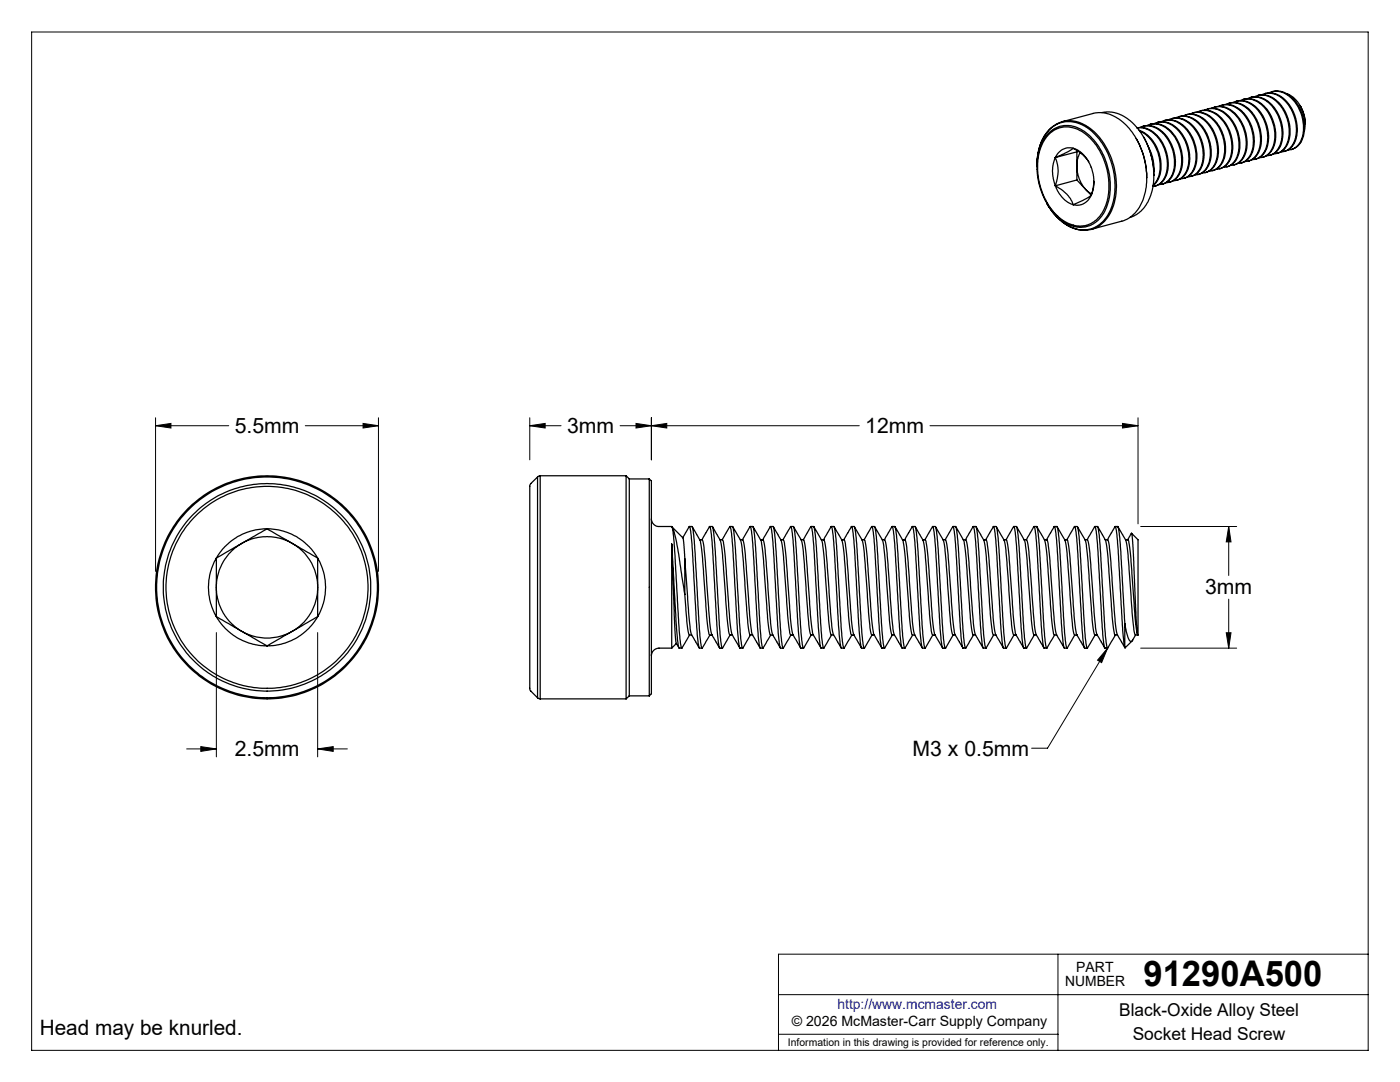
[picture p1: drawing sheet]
<svg xmlns="http://www.w3.org/2000/svg" width="279mm" height="216mm" viewBox="0 0 279 216" stroke-linecap="round" stroke-linejoin="round" font-family="sans-serif">
<g fill="none" stroke="#000" stroke-width=".2">
<path d="M6.3 6.4h266.7v203.2h-266.7zM31 84.9l3.1-.4v.9zM31 83.4v30.6M31 84.9h14.6M60.9 84.9h14.6M72.5 84.5l3 .4-3 .5zM75.5 83.4v30.6M105.7 84.9l3.1-.4v.9zM105.7 84.9h6.3M105.7 83.4v8.4M123.8 84.9h47.7M126.9 84.5l3.1 .4-3.1 .5z"/>
<path d="M130 84.9l3.1-.4v.9zM130 83.4v8.4M185.6 84.9h41.5M224 84.5l3.1 .4-3.1 .5zM227.1 83.4v21.1M227.6 105.1h19.2M245.2 105.1l.5 3h-1zM245.2 105.1v9.7M245.2 119.6v9.7M43.2 126.2v24.8M63.4 126.2v24.8M221.1 129.3l-1.2 2.9-.9-.5z"/>
<path d="M221.1 129.3l-12 20h-3.2M227.6 129.3h19.2M244.7 126.3h1l-.5 3zM37.3 149.4h5.9M40.1 149l3.1 .4-3.1 .5zM63.4 149.4l3.1-.4v.9zM63.4 149.4h5.9M155.4 198.5h117.6M211.1 190.4v19.2M273 190.4h-117.6v19.2M155.4 206.4h55.7"/>
</g>
<g fill="none" stroke="#000" stroke-width=".25">
<path d="M248.1 19.8a4.7 4.7 0 0 1 5.1 2.5 7.4 7.4 0 0 1 .4 8l-.7 .7-.9 .4M249 19.7a4.3 4.3 0 0 1 5.3 2.1 7.5 7.5 0 0 1 .7 8 2.72 2.72 0 0 1-2.2 1.3M249.6 19.5a4.5 4.5 0 0 1 5 2.4 7.5 7.5 0 0 1 .6 7.8l-.9 .9-.9 .4M250.4 19.3a4.2 4.2 0 0 1 5 1.7 7.9 7.9 0 0 1 1.1 8.3 2.65 2.65 0 0 1-2.3 1.4M251 19.1a4.8 4.8 0 0 1 5.3 2.8 7.3 7.3 0 0 1 .1 7.8l-.6 .5-1 .4M251.8 18.9a4.2 4.2 0 0 1 5.1 1.7 7.6 7.6 0 0 1 1 8.4 2.72 2.72 0 0 1-2.3 1.3M252.6 18.7a4.8 4.8 0 0 1 5 2.6 7.6 7.6 0 0 1 .6 7.5l-1 1-.9 .4M252.6 18.6l-.2 .1M253.2 18.6a4 4 0 0 1 4.9 1.4 7.9 7.9 0 0 1 1.3 8.5 2.65 2.65 0 0 1-2.4 1.4M253.9 18.3a4.4 4.4 0 0 1 4.9 2.3 7.8 7.8 0 0 1 .8 7.9l-.8 .9-1.1 .4M256.7 18.7a6.5 6.5 0 0 1 3.8 6.3l-.2 1.1M206.9 32.6l.5-3.1 .6-1.6 1.3-1.9 .8-.7 1-.6a5.9 5.9 0 0 1 6.6 1.1 14.7 14.7 0 0 1 4 16.6 6 6 0 0 1-9.6 1.9l-1.7-1.5-1.2-1.7"/>
<path d="M206.9 32.6v.6M206.9 32.6a8.8 8.8 0 0 1 3.8-7.7 6.3 6.3 0 0 1 7.6 1.7 14.6 14.6 0 0 1 3.2 15.6 5.8 5.8 0 0 1-9.2 2.3 11.9 11.9 0 0 1-3.1-3.4M209.1 26.7a5.5 5.5 0 0 1 8 0 13.7 13.7 0 0 1 3.4 15.4 5.4 5.4 0 0 1-8.5 2 13.8 13.8 0 0 1-5-11.9 9.1 9.1 0 0 1 2.1-5.5zM209.3 26.8a5.3 5.3 0 0 1 7.4 0 13.3 13.3 0 0 1 3.6 15.1 5.2 5.2 0 0 1-8.3 2 13.3 13.3 0 0 1-3.9-15.4zM210.6 31.4l-.4 1.3-.2 1.2 .2 1.7 .4 1.5M210.6 37.1l.5 1 .9 1.3 1.1 1 1.1 .5M210.6 37.1a6.6 6.6 0 0 1 3.6 3.8M210.6 31.4a7.3 7.3 0 0 1 0 5.7M212.1 24.3l6-1.7a7.4 7.4 0 0 1 7.5 3.4 14.9 14.9 0 0 1 2.3 14.4 6.5 6.5 0 0 1-4 3.7l-6.1 1.7M214.2 29.6l.9 .4 1.1 .8 1 1.4 .7 1.4 .4 1.7v1.1l-.1 1.3-.4 1.3M214.2 29.6l-1.2-.1-1 .3-.9 .8-.5 .8M214.2 29.6a8 8 0 0 1 3.1 2.7"/>
<path d="M214.2 29.6l-1.8 1.1-1.8 .7M214.9 30.3l-4.3 1.1M214.9 35.9l1.8 1.9M214.9 35.9l-4.3 1.2M214.9 30.3v5.6M215.1 30.2l-.2 .1M215.5 30.5l-.6 1.7v1.8l.7 2.2 1.1 1.6M216.7 37.8l1.1 .9M216.7 37.8l1.1 1.1M217.8 39l-.6 .9-1 .8-1 .3-1-.1M217.8 39l-1.7 1-1.9 .9M218.3 36.2l-.1 1.4-.4 1.4"/>
<path d="M219.9 22.5a7.5 7.5 0 0 1 7.4 3.4 15.6 15.6 0 0 1 3 9.1M226.8 27.6l.2 .5a15.2 15.2 0 0 1 1.8 7.4M226.9 25.5a4.8 4.8 0 0 1 4.9 2.7 7.3 7.3 0 0 1 .3 8l-.7 .6-.9 .3M226.9 25.5a5.2 5.2 0 0 1 5.2 3.5 6.8 6.8 0 0 1-.3 7.4l-.9 .6-.8 .2M227.3 26a7.5 7.5 0 0 1 4.4 7.3 4.7 4.7 0 0 1-1.6 3.7M227.4 26.1a7.7 7.7 0 0 1 3.4 10.1l-.6 .7M227.5 25.4a4.3 4.3 0 0 1 5.2 1.9 7.7 7.7 0 0 1 .9 8.1 2.79 2.79 0 0 1-2.3 1.4M228.1 25.2a4.5 4.5 0 0 1 5.1 2.5 7.7 7.7 0 0 1 .6 7.8l-.9 .9-.9 .3M228.2 27.3l.2 .3a16.1 16.1 0 0 1 1.9 7.4M228.9 25a4.2 4.2 0 0 1 5.1 1.7 7.6 7.6 0 0 1 1 8.5 2.72 2.72 0 0 1-2.3 1.2M229.2 29.4a9.1 9.1 0 0 1 1.1 4.8M229.5 24.8a4.7 4.7 0 0 1 5.2 2.7 7.3 7.3 0 0 1 .2 7.9l-.6 .6-.9 .4"/>
<path d="M230.3 35a9.2 9.2 0 0 1-3.5 7.8l-1.3 .6M230.3 24.7a4.2 4.2 0 0 1 5.1 1.7 7.7 7.7 0 0 1 1.1 8.2 2.65 2.65 0 0 1-2.3 1.5M231 24.4a4.5 4.5 0 0 1 5 2.5 7.5 7.5 0 0 1 .5 8l-.8 .7-.9 .4M231.8 24.3a4 4 0 0 1 4.9 1.5 7.9 7.9 0 0 1 1.2 8.5 2.76 2.76 0 0 1-2.3 1.4M232.4 24.1a4.7 4.7 0 0 1 5.2 2.6 7.3 7.3 0 0 1 .2 7.9l-.9 .8-.6 .2M233.2 23.9a4.2 4.2 0 0 1 5.2 1.9 7.7 7.7 0 0 1 1 8.1 2.65 2.65 0 0 1-2.4 1.4M233.8 23.7a4.7 4.7 0 0 1 5.2 2.6 7.5 7.5 0 0 1 .4 7.8l-.7 .6-1 .5M234.6 23.5a4.3 4.3 0 0 1 5.3 1.9 7.7 7.7 0 0 1 .9 8.1 2.91 2.91 0 0 1-2.4 1.4M235.2 23.3a4.7 4.7 0 0 1 5.1 2.5 7.3 7.3 0 0 1 .4 8.1l-.8 .6-.8 .3M236.1 23.1a4.4 4.4 0 0 1 5.3 2.1 7.7 7.7 0 0 1 .7 8.1 2.84 2.84 0 0 1-2.2 1.2M236.7 22.9a4.6 4.6 0 0 1 5 2.5 7.5 7.5 0 0 1 .6 7.8l-.9 .9-.9 .3M237.5 22.8a4.3 4.3 0 0 1 5.2 1.8 7.7 7.7 0 0 1 1 8.1 2.79 2.79 0 0 1-2.4 1.4"/>
<path d="M238.1 22.5a4.7 4.7 0 0 1 5.1 2.5 7.7 7.7 0 0 1 .7 7.5 2.81 2.81 0 0 1-1.9 1.5M238.9 22.4a4.2 4.2 0 0 1 5.1 1.7 7.6 7.6 0 0 1 1 8.4 2.72 2.72 0 0 1-2.3 1.3M239.5 22.2a4.5 4.5 0 0 1 5 2.2 7.6 7.6 0 0 1 .7 8l-.9 .9-.9 .4M240.3 22a4.2 4.2 0 0 1 5.1 1.7 7.9 7.9 0 0 1 1.1 8.3 2.65 2.65 0 0 1-2.3 1.4M241 21.8a4.4 4.4 0 0 1 4.9 2.2 7.7 7.7 0 0 1 .7 8l-.9 .9-.9 .4M241.8 21.6a4.2 4.2 0 0 1 5 1.7 7.6 7.6 0 0 1 1.1 8.4 2.72 2.72 0 0 1-2.3 1.3M242.4 21.4a4.7 4.7 0 0 1 5.2 2.6 7.6 7.6 0 0 1 .5 7.5l-1.1 1.1-.8 .3M243.2 21.2a4.3 4.3 0 0 1 5.4 2.1 7.5 7.5 0 0 1 .7 8 2.72 2.72 0 0 1-2.2 1.3M243.8 21a4.7 4.7 0 0 1 5.1 2.4 7.5 7.5 0 0 1 .6 7.9l-1 .9-.8 .3M244.7 20.8a4.3 4.3 0 0 1 5.2 1.9 7.6 7.6 0 0 1 .8 8.2 2.65 2.65 0 0 1-2.2 1.3M245.3 20.6a4.9 4.9 0 0 1 5.4 3.1 7.2 7.2 0 0 1 0 7.5l-.9 .7-.7 .2M246.1 20.5a4.4 4.4 0 0 1 5.3 2 7.6 7.6 0 0 1 .7 8.1 2.72 2.72 0 0 1-2.2 1.3"/>
<path d="M246.7 20.2a4.6 4.6 0 0 1 5 2.5 7.5 7.5 0 0 1 .5 8l-.6 .6-1.1 .5M247.5 20.1a4.3 4.3 0 0 1 5.2 1.8 7.5 7.5 0 0 1 .8 8.4l-1 .9-1.2 .3M259.5 21.1l.8 2.1 .2 1.5M208.9 40.5l.3 .6M107.3 95.2l-1.4 1.3-.2 .4v40.6l.1 .3 1.5 1.4M107.3 95.2v44M107.8 94.9l-.5 .3M107.8 94.9v44.6M107.8 94.9h17.2M125 94.9v44.6M125 94.9l.6 .7M125.6 95.6v43.3"/>
<path d="M125.6 95.6h4M129.6 95.6v43.3M129.6 95.6l.4 .4v42.4l-.4 .5M43.2 111.4a11.5 11.5 0 0 0 0 11.6M43.2 111.4v11.6M53.3 105.5a11.5 11.5 0 0 0-10.1 5.9M53.3 105.5l-10.1 5.9M53.3 105.5a11.5 11.5 0 0 1 10.1 5.9M53.3 105.5l10.1 5.9M63.4 111.4a11.5 11.5 0 0 1 0 11.6M63.4 111.4v11.6M130 103.5a1.57 1.57 0 0 0 1.5 1.6h2.6l.1 .5 .5 5.4 .8 14.7 .3 2.6 .2 1 1.6-2.6"/>
<path d="M134.1 108.5l.6 17.5a5.1 5.1 0 0 0 .5 2.7l.3 .6M134.1 108.5l1.1 19 .3 1.8h.6M134.1 108.5v20.8M134.1 105.1a32.1 32.1 0 0 1 1.8 8.6l.8 4.9M134.1 105.1l2.2 2.3 .4 4.1M136.3 107.3l1.3-2.2 .3 1 .2 2.6 1.1 18.2 .3 2.4h.6M136.7 111.5l.8 12a7.3 7.3 0 0 0 .8 3.6l1.3 2.2M136.7 118.6l.4 5.9 .5 2.2M136.7 111.5v7.1M137.6 105.1h.5l.4 1.8 1.1 18.5 .2 2.7 .3 1.2 1.6-2.6M138.1 105.1l1.6 2.6M139.6 107.7h.5"/>
<path d="M139.7 107.7l.5 3.5 .8 11.6 .4 3.4a.48 .48 0 0 0 .2 .5 .48 .48 0 0 0 .5 0M140.1 107.7l1.5-2.6 .3 .8 .2 2.4 1.2 19.7 .3 1.3h.5M140.1 107.7a39.8 39.8 0 0 1 .9 8.5l.6 7.3a8.3 8.3 0 0 0 1.7 5.2l.3 .6M141.6 105.1h.6v.1l.4 2.2 .9 17.2 .3 3.2 .3 1.5 1.6-2.6M142.2 105.1l1.6 2.7 .2 1 1.1 14.7a8.5 8.5 0 0 0 .6 3.2h.5M143.7 107.7l.6 .1 .3 2.1 1 13.6a8.8 8.8 0 0 0 1.8 5.4l.2 .4M145.6 105.1l-1.5 2.6M145.6 105.1l.3 .7 .4 3.6 1.1 18.4 .2 1.5h.6M145.7 105.1h.5l.1 .1 .3 1.9 1 17 .2 3.3 .4 1.9 1.6-2.6M146.2 105.1l1.6 2.6 .2 1.1 1.2 15.1a6.5 6.5 0 0 0 .5 2.8h.5M147.7 107.7h.5M148.2 107.7l1.6-2.6 .2 1 .2 2.6 1.1 18.2 .4 2.4h.6"/>
<path d="M148.2 107.7l.3 .9 .3 2.2 .9 13.1a8.3 8.3 0 0 0 1.6 4.7l.4 .7M149.7 105.1h.6l.3 1.8 1.1 18.5 .2 2.7 .3 1.2 1.6-2.6M150.3 105.1l1.7 3.1 .4 3.7 .8 11.3 .4 3a.48 .48 0 0 0 .1 .5 .48 .48 0 0 0 .5 0M151.8 107.7h.2a.68 .68 0 0 1 .5 .9l1.2 14.9a8.3 8.3 0 0 0 1.7 5.2l.4 .6M152.2 107.7l1.6-2.6 .2 .8 .3 2.4 1.1 18.6 .3 2.3 .1 .1h.5M153.8 105.1h.5l.3 1.5 1.2 19.8 .5 2.9 1.5-2.6M154.3 105.1l1.6 2.7 .2 1 1.1 14 .4 3.4 .2 .5M155.8 107.7h.5M156.3 107.7l1.5-2.6 .4 1.4 .2 2.9 1.1 18.4 .3 1.5h.5M156.3 107.7a16.9 16.9 0 0 1 .7 5.4l.8 10.4a8.8 8.8 0 0 0 1.8 5.4l.2 .4M157.8 105.1h.5l.1 .1 .3 2.2 1.1 18.7 .3 2.4 .2 .8 1.6-2.6M158.4 105.1l1.5 2.6 .3 1.1 1.1 14.7a8.5 8.5 0 0 0 .6 3.2h.4"/>
<path d="M159.9 107.7l.5 .1 .4 2.1 1.1 14a8.3 8.3 0 0 0 1.5 4.7l.4 .7M160.3 107.7l1.6-2.6 .3 1.2 .2 2.7 1.1 18.2 .3 2.1h.6M161.9 105.1h.5M162.4 105.1l.4 2.9 1.1 17.7 .2 2.6 .3 1 1.5-2.6M162.4 105.1l1.6 2.7 .2 .8 1.1 14.9 .4 2.7a.48 .48 0 0 0 .2 .5 .48 .48 0 0 0 .5 0M163.9 107.7h.2a.68 .68 0 0 1 .6 .9l1.2 14.9a8.5 8.5 0 0 0 1.7 5.2l.3 .6M164.4 107.7l1.5-2.6 .4 2 .2 3.1 1 16.7 .3 2.3 .1 .1h.6M165.9 105.1h.6l.3 1.5 1.1 18.4 .2 2.8 .3 1.5 1.6-2.6M166.5 105.1l1.5 2.7 .2 1 1.1 14 .5 3.5 .2 .4M168 107.7h.5M168.4 107.7l1.6-2.6 .3 1.4 .3 3.3 1.1 18.2 .2 1.3h.6M168.5 107.7a39.8 39.8 0 0 1 .9 8.5l.5 7.3a8.8 8.8 0 0 0 1.8 5.4l.2 .4"/>
<path d="M170 105.1h.5M170.5 105.1l.2 .6 .3 3 1 17.4 .2 2.4 .3 .8 1.5-2.6M170.5 105.1l1.5 2.6M172 107.7l.6 .1 .3 2.1 1.1 13.6a8.5 8.5 0 0 0 1.6 5.2l.4 .6M172 107.7l.5 2.8 1 13a8.5 8.5 0 0 0 .5 3.2h.5M174 105.1l-1.6 2.6M174 105.1l.2 .5 .2 2 1.2 19.9 .4 1.8h.5M174 105.1l.6 .1 .3 1.9 1.1 18.6 .2 2.6 .3 1 1.6-2.6M174.6 105.1l1.5 2.6 .3 1.1 1.1 14.7 .3 2.5 .2 .7M176.1 107.7h.2a.68 .68 0 0 1 .5 .9l1.2 14.9a7.3 7.3 0 0 0 .8 3.6l1.2 2.2M176.5 107.7l1.6-2.6 .2 1 .3 2.6 1 18.2 .4 2.4h.6M178 105.1h.6l.3 1.8 1.1 18.5 .3 2.7 .3 1.2 1.5-2.6"/>
<path d="M178.6 105.1l1.5 2.6M180.1 107.7h.5M180.1 107.7l.6 3.5 .8 11.6 .4 3.4a.48 .48 0 0 0 .1 .5 .48 .48 0 0 0 .6 0M180.6 107.7l1.5-2.6 .3 .8 .2 2.4 1.2 19.7 .3 1.3h.5M180.6 107.7a39.8 39.8 0 0 1 .9 8.5l.6 7.3a9.3 9.3 0 0 0 1.8 5.6l.2 .2M182.1 105.1h.5l.1 .1 .3 2.2 1 17.2 .3 3.2 .3 1.5 1.6-2.6M182.7 105.1l1.5 2.7 .2 1 1.2 14.7a8.5 8.5 0 0 0 .5 3.2M184.1 107.7l.6 .1 .4 2.1 1 13.6a8.8 8.8 0 0 0 1.8 5.4l.2 .4M184.6 107.7l1.6-2.6 .2 1.2 .3 3.1 1.1 18.1 .3 1.8h.6M186.1 105.1l.6 .1 .3 1.9 1.1 18.6 .3 2.6 .2 1 1.6-2.6M186.7 105.1l1.5 2.6 .3 1.1 1.2 15.1 .3 2.3a.5 .5 0 0 0 .6 .5M188.2 107.7h.5"/>
<path d="M188.6 107.7l1.6-2.6 .3 1 .2 2.6 1.1 18.2 .3 2.4h.6M188.7 107.7l.2 .9 .3 2.2 1 13.1a8.3 8.3 0 0 0 1.5 4.7l.5 .7M190.2 105.1h.5l.4 1.8 1.1 18.5 .2 2.7 .3 1.2 1.6-2.6M190.7 105.1l1.7 3.1 .5 3.7 .7 11.3 .4 3a.48 .48 0 0 0 .2 .5 .48 .48 0 0 0 .5 0M192.2 107.7h.3a.68 .68 0 0 1 .5 .9l1.2 14.9a8.3 8.3 0 0 0 1.7 5.2l.3 .6M192.7 107.7l1.5-2.6 .3 .8 .2 2.4 1.1 18.6 .3 2.3 .1 .1h.5M194.2 105.1h.6l.3 1.5 1.2 19.8 .4 2.9 1.6-2.6M194.8 105.1l1.6 2.7 .2 1 1.2 15.1a6.5 6.5 0 0 0 .5 2.8M196.3 107.7h.4M196.7 107.7l1.6-2.6 .3 1.4 .3 2.9 1.1 18.4 .2 1.5h.6M196.7 107.7a16.9 16.9 0 0 1 .8 5.4l.7 10.4a8.8 8.8 0 0 0 1.8 5.4l.2 .4M198.3 105.1h.5l.1 .1 .3 2.2 1.1 18.7 .3 2.4 .2 .8 1.6-2.6"/>
<path d="M198.8 105.1l1.6 2.6 .2 1.1 1.2 14.7a8.5 8.5 0 0 0 .5 3.2h.5M200.3 107.7l.6 .1 .4 2.1 1 14a8.3 8.3 0 0 0 1.6 4.7l.4 .7M200.8 107.7l1.6-2.6 .2 1.2 .3 2.7 1 18.2 .4 2.1h.6M202.3 105.1h.5M202.8 105.1l.5 2.9 1 17.4 .3 3.4 .2 .5 1.6-2.6M202.9 105.1l1.5 2.7 .2 .8 1.2 14.9 .4 2.7a.48 .48 0 0 0 .1 .5 .48 .48 0 0 0 .5 0M204.4 107.7h.2a.68 .68 0 0 1 .5 .9l1.2 14.9a8.5 8.5 0 0 0 1.7 5.2l.4 .6M204.8 107.7l1.6-2.6 .2 .8 .3 2.4 1.1 18.6 .3 2.3 .1 .1h.5M206.4 105.1h.5l.3 1.5 1.1 18.4 .3 2.8 .3 1.5 1.6-2.6M206.9 105.1l1.6 2.7 .2 1 1.1 14 .4 3.5 .2 .4M208.4 107.7h.5M208.9 107.7l1.5-2.6 .2 .7 .3 2.2 1.2 20 .3 1.3h.5"/>
<path d="M208.9 107.7a39.8 39.8 0 0 1 .9 8.5l.6 7.3a8.8 8.8 0 0 0 1.8 5.4l.2 .4M210.4 105.1h.5M210.9 105.1l.2 .6 .4 3 .9 17.4 .3 2.4 .2 .8 1.6-2.6M211 105.1l1.5 2.6M212.5 107.7l.5 .1 .4 2.1 1.1 14a8.3 8.3 0 0 0 1.5 4.7l.4 .7M212.5 107.7l.5 2.8 .9 13a8.5 8.5 0 0 0 .6 3.2h.4M214.4 105.1l-1.5 2.6M214.4 105.1l.3 .5 .2 2 1.2 19.6 .3 2.1h.6M214.5 105.1l.6 .1 .3 1.9 1.1 18.6 .2 2.6 .3 1 1.5-2.6M215 105.1l1.6 2.6 .2 1.1 1.1 14.7 .4 2.5 .2 .7M216.5 107.7h.2a.68 .68 0 0 1 .6 .9l1.2 14.9a7.3 7.3 0 0 0 .7 3.6l1.3 2.2M217 107.7l1.5-2.6 .3 1 .2 2.6 1.1 18.2 .4 2.4h.6"/>
<path d="M218.5 105.1h.6l.3 1.8 1.1 18.1 .2 3.1 .3 1.2 1.6-2.6M219.1 105.1l1.5 2.6M220.6 107.7h.2a.67 .67 0 0 1 .5 .9l1.2 14.9a9.3 9.3 0 0 0 1.9 5.6l.1 .2M220.6 107.7l.5 3.5 .8 11.6 .5 3.4a.48 .48 0 0 0 .1 .5 .48 .48 0 0 0 .5 0M221 107.7l1.6-2.6 .2 .8 .2 2.1 1 17.7 .5 3.5M222.6 105.1h.5l.1 .1 .3 2.2 1 17M223.1 105.1l1.5 2.6 .3 1.1 1.2 14.7a8.5 8.5 0 0 0 .5 3.2M224.6 107.7l.6 .1 .3 1.5 1 13.5 .5 3.9M225.8 106.4l1.3 1.3v19l-.2-.5-.1-2.2-.6-14.1-.4-3.5-.8 1.3M43.2 123a11.6 11.6 0 0 0 10.1 5.9M43.2 123l10.1 5.9M63.4 123a11.6 11.6 0 0 1-10.1 5.9"/>
<path d="M63.4 123l-10.1 5.9M107.3 139.2l.5 .3M107.8 139.5h17.2M125.6 138.9l-.6 .6M125.6 138.9h4M134.1 129.3h-2.6a1.57 1.57 0 0 0-1.5 1.5M135 128.4l-.9 .9M137.6 126.7h.4M157.8 126.7h.5M170 126.7h.4M178 126.7h.5M186.1 126.7h.5"/>
<path d="M198.3 126.7h.5M210.4 126.7h.5M218.5 126.7h.5M224.5 124.4a6.9 6.9 0 0 0 1.1 3.6l.4-.1 .6-1.2M224.5 124.4v4.8M225.9 127.9l-1.4 1.4v-.1M226.6 126.7h.5"/>
<circle cx="53.3" cy="117.2" r="10.1"/>
<circle cx="53.3" cy="117.2" r="20.7"/>
<circle cx="53.3" cy="117.2" r="22"/>
<circle cx="53.3" cy="117.2" r="20.1"/>
<circle cx="53.3" cy="117.2" r="22.3"/>
</g>
<path d="M31 84.9l3.1-.4v.9zM72.5 84.5l3 .4-3 .5zM40.1 149l3.1 .4-3.1 .5zM63.4 149.4l3.1-.4v.9zM105.7 84.9l3.1-.4v.9zM126.9 84.5l3.1 .4-3.1 .5zM130 84.9l3.1-.4v.9zM224 84.5l3.1 .4-3.1 .5zM245.2 105.1l.5 3h-1zM244.7 126.3h1l-.5 3zM221.1 129.3l-1.2 2.9-.9-.5z" fill="#000"/>
<text font-size="7.1" x="228.2" y="196.8">91290A500</text>
<g font-size="4.2">
<text x="46.8" y="86.3">5.5mm</text>
<text x="113.2" y="86.3">3mm</text>
<text x="172.7" y="86.3">12mm</text>
<text x="240.5" y="118.6">3mm</text>
<text x="46.8" y="150.8">2.5mm</text>
<text x="182.1" y="150.9">M3 x 0.5mm</text>
<text x="7.9" y="206.5">Head may be knurled.</text>
</g>
<g font-size="3.5">
<text x="223.4" y="202.8">Black-Oxide Alloy Steel</text>
<text x="226.1" y="207.5">Socket Head Screw</text>
</g>
<g font-size="2.8">
<text x="212.6" y="196.8">NUMBER</text>
<text x="214.8" y="194">PART</text>
<text x="158" y="204.8">© 2026 McMaster-Carr Supply Company</text>
</g>
<text font-size="2.8" fill="#00f" x="167.1" y="201.4">http://www.mcmaster.com</text>
<text font-size="2.1" x="157.3" y="208.6">Information in this drawing is provided for reference only.</text>
</svg>
